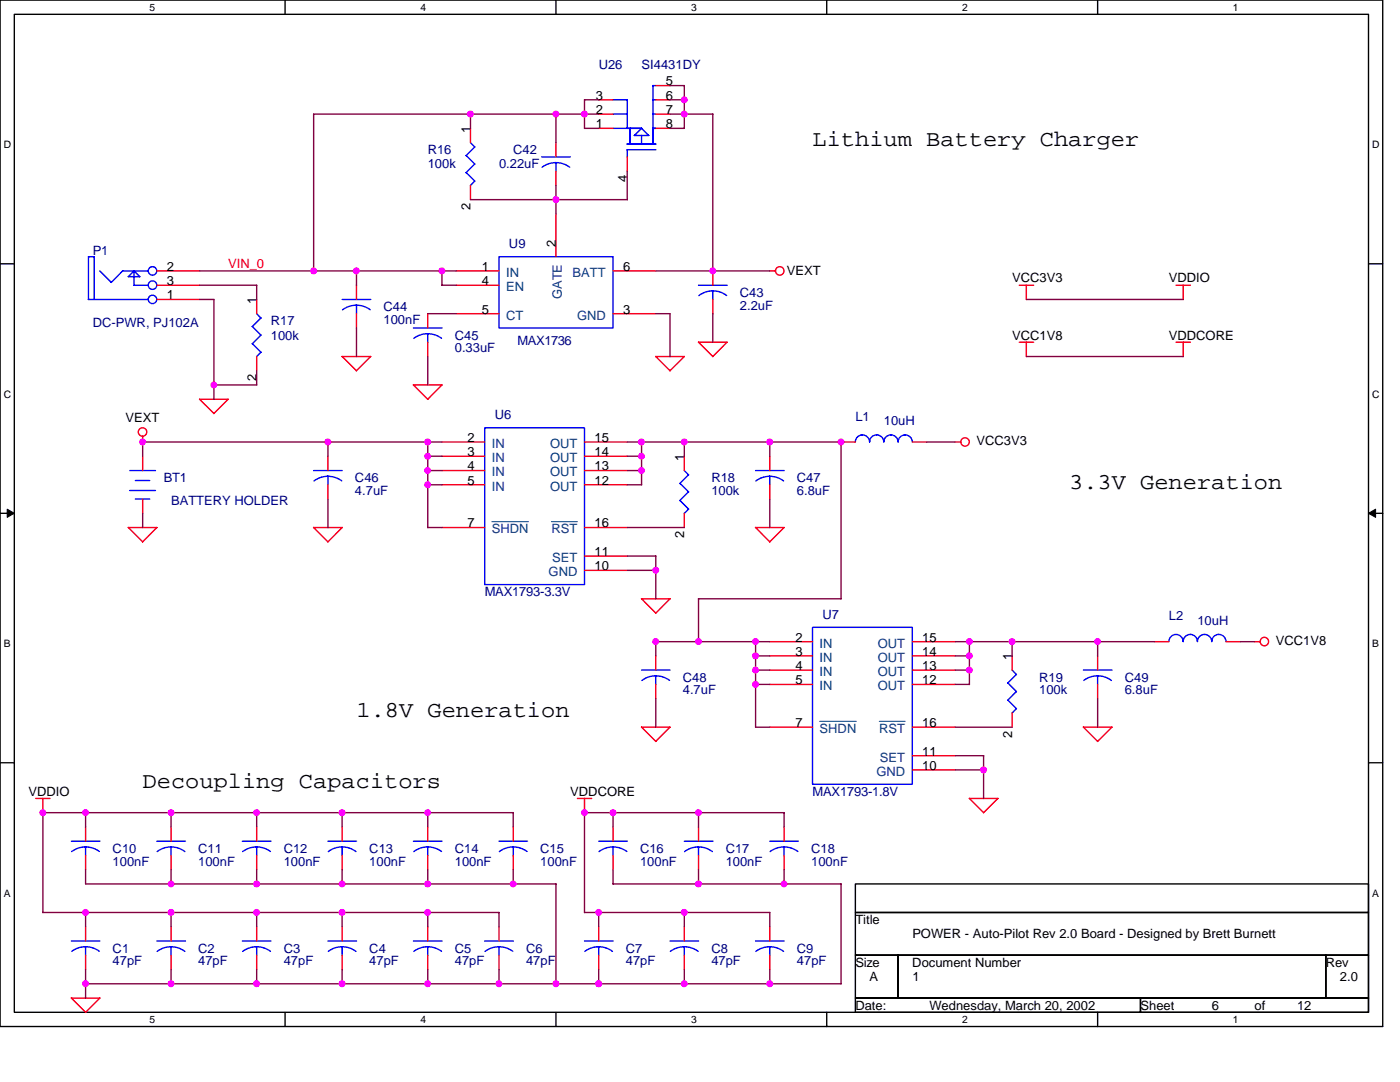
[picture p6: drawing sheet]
<svg xmlns="http://www.w3.org/2000/svg" width="279mm" height="216mm" viewBox="0 0 279 216" stroke-linecap="round" stroke-linejoin="round" font-family="sans-serif">
<path d="M0 0h275.9v204.8h-275.9zM2.9 2.9h270.2v199.1h-270.2z" fill="none" stroke="#000" stroke-width=".28"/>
<g fill="#fff">
<path d="M29.9 .3h1.1v2.3h-1.1z"/>
<path d="M29.9 202.3h1.1v2.3h-1.1z"/>
</g>
<path d="M56.9 0v2.9M56.9 202v2.8" fill="none" stroke="#000" stroke-width=".28"/>
<g fill="#fff">
<path d="M83.9 .3h1.1v2.3h-1.1z"/>
<path d="M83.9 202.3h1.1v2.3h-1.1z"/>
</g>
<path d="M111 0v2.9M111 202v2.8" fill="none" stroke="#000" stroke-width=".28"/>
<g fill="#fff">
<path d="M138 .3h1.1v2.3h-1.1z"/>
<path d="M138 202.3h1.1v2.3h-1.1z"/>
</g>
<path d="M165 0v2.9M165 202v2.8" fill="none" stroke="#000" stroke-width=".28"/>
<g fill="#fff">
<path d="M192 .3h1.1v2.3h-1.1z"/>
<path d="M192 202.3h1.1v2.3h-1.1z"/>
</g>
<path d="M219.1 0v2.9M219.1 202v2.8" fill="none" stroke="#000" stroke-width=".28"/>
<g fill="#fff">
<path d="M246.1 .3h1.1v2.3h-1.1z"/>
<path d="M246.1 202.3h1.1v2.3h-1.1z"/>
<path d="M.7 27.7h1.5v2.3h-1.5z"/>
<path d="M273.8 27.7h1.5v2.3h-1.5z"/>
<path d="M.7 77.5h1.5v2.3h-1.5z"/>
<path d="M273.8 77.5h1.5v2.3h-1.5z"/>
</g>
<path d="M0 52.6h2.9M273.1 52.6h2.8" fill="none" stroke="#000" stroke-width=".28"/>
<g fill="#fff">
<path d="M.7 127.3h1.4v2.3h-1.4z"/>
<path d="M273.8 127.3h1.4v2.3h-1.4z"/>
</g>
<path d="M0 102.4h2.9M273.1 102.4h2.8" fill="none" stroke="#000" stroke-width=".28"/>
<path d="M1.4 101.6l1.5 .8-1.5 .8zM273.1 102.4l1.4-.8v1.6z" fill="#000" stroke="#000" stroke-width=".2"/>
<g fill="#fff">
<path d="M.7 177.1h1.4v2.3h-1.4z"/>
<path d="M273.8 177.1h1.4v2.3h-1.4z"/>
</g>
<path d="M0 152.2h2.9M273.1 152.2h2.8M170.7 176.4h102.4v5.7h-102.4zM170.7 182.1h102.4v8.5h-102.4zM170.7 190.6h8.5v8.6h-8.5zM170.7 199.2h56.9v2.8h-56.9zM179.2 190.6h85.4v8.6h-85.4zM227.6 199.2h45.5v2.8h-45.5zM264.6 190.6h8.5v8.6h-8.5z" fill="none" stroke="#000" stroke-width=".28"/>
<g fill="none" stroke="#f00" stroke-width=".28">
<path d="M119.5 19.9h2.8M130.9 19.9h2.8M130.9 17.1h2.8M93.9 25.6v2.9M93.9 37v2.8M111 28.5v2.8M111 34.1v2.9M119.5 25.6h2.8M119.5 22.8h2.8M125.2 31.3v2.8M130.9 25.6h2.8M130.9 22.8h2.8"/>
<path d="M31.3 54.1h8.5M31.3 56.9h8.5M31.3 59.8h8.5M51.2 59.8v2.8M71.1 56.9v2.9M91 54.1h8.6M91 56.9h8.6M111 42.7v8.5M122.3 54.1h8.6M142.3 54.1v2.8M142.3 59.8v2.8M153.6 54.1h1.2"/>
<path d="M203.4 56.9h2.9M204.8 56.9v2.9M234.7 56.9h2.9M236.1 56.9v2.9M39.8 79.7l2.9 2.8M39.8 79.7h5.8l-2.9 2.8M51.2 71.1v2.9M68.3 71.1l2.8 2.9M68.3 71.1h5.7l-2.9 2.9M71.1 62.6v2.8M82.5 76.8l2.8 2.9 2.9-2.9h-5.7M85.4 62.6v2.8"/>
<path d="M85.4 68.3v2.8M91 62.6h8.6M122.3 62.6h8.6M130.9 71.1l2.8 2.9 2.9-2.9M130.9 71.1h5.7M139.4 68.3l2.8 2.9 2.9-2.9M139.4 68.3h5.7M203.4 68.3h2.9M204.8 68.3v2.9M234.7 68.3h2.9M236.1 68.3v2.9M28.5 87.1v1.1"/>
<path d="M28.5 91v2.9M28.5 99.6v2.8M65.4 91v2.9M65.4 96.7v2.9M88.2 88.2h8.5M88.2 91h8.5M88.2 93.9h8.5M88.2 96.7h8.5M116.6 88.2h8.6M116.6 91h8.6M116.6 93.9h8.6M116.6 96.7h8.6"/>
<path d="M136.6 91v2.9M153.6 91v2.9M153.6 96.7v2.9M167.9 88.2h2.8M182.1 88.2h2.8M190.6 88.2h1.1M25.6 105.2l2.9 2.9M25.6 105.3h5.7M31.3 105.3l-2.9 2.8M62.6 105.2l2.8 2.9M62.6 105.3h5.7l-2.9 2.8M88.2 105.3h8.5"/>
<path d="M116.6 105.3h8.6M116.6 111h8.6M116.6 113.8h8.6M128 119.5l2.9 2.8M128 119.5h5.7l-2.8 2.9M136.6 102.4v2.9M150.8 105.2l2.8 2.9 2.9-2.8M150.8 105.3h5.7M130.9 130.9v2.8M130.9 136.6v2.8M153.6 128h8.6M153.6 130.9h8.6"/>
<path d="M153.6 133.7h8.6M153.6 136.6h8.6M182.1 128h8.5M182.1 130.9h8.5M182.1 133.7h8.5M182.1 136.6h8.5M202 130.9v2.8M219.1 130.9v2.8M219.1 136.6v2.8M230.4 128h2.9M244.7 128h2.8M250.3 128h1.2"/>
<path d="M7.1 159.3h2.9M8.6 159.3v2.9M115.2 159.3h2.9M116.6 159.3v2.9M128 145.1h5.7l-2.8 2.9zM153.6 145.1h8.6M182.1 145.1h8.5M182.1 150.8h8.5M182.1 153.6h8.5M193.4 159.3l2.9 2.9M193.5 159.3h5.7l-2.9 2.9M202 142.3v2.8"/>
<path d="M216.2 145.1l2.8 2.9 2.9-2.9h-5.7M17.1 165v2.9M17.1 170.7v2.8M34.1 165v2.9M34.1 170.7v2.8M51.2 165v2.9M51.2 170.7v2.8M68.3 165v2.9M68.3 170.7v2.8M85.4 165v2.9M85.4 170.7v2.8M102.4 165v2.9"/>
<path d="M102.4 170.7v2.8M122.3 165v2.9M122.3 170.7v2.8M139.4 165v2.9M139.4 170.7v2.8M156.5 165v2.9M156.5 170.7v2.8M14.2 199.1l2.9 2.9 2.8-2.8M14.2 199.2h5.7M17.1 184.9v2.9M17.1 190.6v2.9M34.1 184.9v2.9"/>
<path d="M34.1 190.6v2.9M51.2 184.9v2.9M51.2 190.6v2.9M68.3 184.9v2.9M68.3 190.6v2.9M85.4 184.9v2.9M85.4 190.6v2.9M99.6 184.9v2.9M99.6 190.6v2.9M119.5 184.9v2.9M119.5 190.6v2.9M136.6 184.9v2.9"/>
<path d="M136.6 190.6v2.9M153.6 184.9v2.9M153.6 190.6v2.9"/>
<circle cx="155.6" cy="54.1" r=".85"/>
<circle cx="28.5" cy="86.2" r=".84"/>
<circle cx="192.6" cy="88.2" r=".84"/>
<circle cx="252.3" cy="128" r=".84"/>
</g>
<g fill="none" stroke="#00f" stroke-width=".28">
<path d="M122.3 19.9h2.9v5.7M130.3 19.9h.6M130.9 17.1h-.6v11.7M93 31l1.8 1.7-1.8 1.8M93 34.4l1.8 1.8M93.9 28.5l.9 .8-1.8 1.8M94.7 36.1l-.8 .9M108.1 31.3h5.7M108.2 33.4l1.3-.7 1.4-.3 1.5 .3 1.3 .7M111 32.4v1.8M122.3 22.8h2.9M125.2 28.7h5.7"/>
<path d="M125.8 25.6v3.1M128 27v1.8M128.1 25.6l-1.5 1.4 2.9 .1-1.5-1.5h-5.7M130.3 25.6h.6M130.3 22.8h.6M130.9 29.9h-5.7v1.4M17.6 59.8h12M17.7 51.2v8.6M17.7 51.2h1.1v8.6M19.9 54.1l2.3 2.3M24.5 54.1h5.1M24.5 54l-2.3 2.3"/>
<path d="M26.8 54l-.1 2.9h2.9M26.8 54.1l1.1 1.1M26.8 54l-1.2 1.2h2.3M68.3 59.8h5.7M99.6 51.2h22.7v14.2h-22.7zM139.4 56.9h5.7M142.3 58v1.8M145 59l-1.3-.7-1.5-.3-1.4 .3-1.3 .7M51.2 62.6l.9 .9-1.8 1.7 1.8 1.7M52.1 66.9l-1.8 1.7 1.8 1.7M52.1 70.3l-.9 .9M71.1 60.9v1.7"/>
<path d="M73.9 61.8l-1.3-.7-1.5-.2-1.4 .2-1.4 .7M82.5 65.4h5.7M85.4 66.6v1.7M88.1 67.5l-1.3-.7-1.5-.2-1.4 .2-1.3 .7M25.9 93.9h5.1M25.9 97.9h5.1M27 99.6h2.9M27 95.9h2.9M62.6 93.9h5.7M65.4 95v1.8M68.2 95.9l-1.3-.6-1.5-.3-1.4 .3-1.3 .7M96.7 85.4h19.9v31.2h-19.9z"/>
<path d="M135.7 96.5l1.7 1.7M135.7 99.9l1.7 1.7M136.6 93.9l.8 .9M137.4 94.7l-1.7 1.8M137.4 98.1l-1.7 1.8M150.8 93.9h5.7M150.9 96l1.3-.7 1.4-.3 1.5 .3 1.3 .7M153.6 95v1.8M170.7 88.2a1.38 1.38 0 0 1 1.4-1.4 1.43 1.43 0 0 1 1.4 1.4 1.38 1.38 0 0 1 1.4-1.4 1.43 1.43 0 0 1 1.5 1.4 1.43 1.43 0 0 1 1.4-1.4 1.43 1.43 0 0 1 1.4 1.4 1.38 1.38 0 0 1 1.4-1.4 1.43 1.43 0 0 1 1.5 1.4M137.4 101.6l-.9 .8M128 133.7h5.7M130.9 134.9v1.7"/>
<path d="M133.6 135.8l-1.3-.7-1.5-.2-1.4 .2-1.3 .7M162.2 125.2h19.9v31.3h-19.9zM201.1 136.3l1.8 1.7-1.8 1.7M201.1 139.7l1.8 1.7-.9 .9M202 133.7l.9 .9M202.8 134.6l-1.7 1.7M216.2 133.7h5.7M216.3 135.8l1.3-.7 1.4-.2 1.5 .2 1.3 .7M219.1 134.9v1.7M233.3 128a1.43 1.43 0 0 1 1.4-1.4 1.43 1.43 0 0 1 1.4 1.4 1.4 1.4 0 0 1 1.4-1.4 1.42 1.42 0 0 1 1.5 1.4 1.43 1.43 0 0 1 1.4-1.4 1.43 1.43 0 0 1 1.4 1.4 1.4 1.4 0 0 1 1.4-1.4 1.42 1.42 0 0 1 1.5 1.4M14.2 167.9h5.7M17.1 169v1.7"/>
<path d="M19.8 169.9l-1.3-.7-1.5-.2-1.4 .2-1.3 .7M31.3 167.9h5.7M31.4 169.9l1.3-.7 1.4-.2 1.5 .2 1.3 .7M34.1 169v1.7M48.4 167.9h5.7M51.2 169v1.7M54 169.9l-1.3-.7-1.5-.2-1.5 .2-1.3 .7M65.4 167.9h5.8M65.5 169.9l1.3-.7 1.5-.2 1.4 .2 1.3 .7M68.3 169v1.7M82.5 167.9h5.7M85.4 169v1.7"/>
<path d="M88.1 169.9l-1.3-.7-1.5-.2-1.4 .2-1.3 .7M99.6 167.9h5.7M102.4 169v1.7M105.2 169.9l-1.3-.7-1.5-.2-1.5 .2-1.2 .7M119.5 167.9h5.7M122.3 169v1.7M125.1 169.9l-1.3-.7-1.5-.2-1.4 .2-1.4 .7M136.6 167.9h5.7M136.6 169.9l1.3-.7 1.5-.2 1.5 .2 1.3 .7M139.4 169v1.7M153.6 167.9h5.7M156.5 169v1.7"/>
<path d="M159.2 169.9l-1.3-.7-1.5-.2-1.4 .2-1.3 .7M14.2 187.8h5.7M17.1 188.9v1.7M19.8 189.8l-1.3-.7-1.5-.2-1.4 .2-1.3 .7M31.3 187.8h5.7M31.4 189.8l1.3-.7 1.4-.2 1.5 .2 1.3 .7M34.1 188.9v1.7M48.4 187.8h5.7M51.2 188.9v1.7M54 189.8l-1.3-.7-1.5-.2-1.5 .2-1.3 .7M65.4 187.8h5.8M65.5 189.8l1.3-.7 1.4-.2 1.5 .2 1.3 .7"/>
<path d="M68.3 188.9v1.7M82.5 187.8h5.7M85.4 188.9v1.7M88.1 189.8l-1.3-.7-1.5-.2-1.4 .2-1.3 .7M96.7 187.8h5.7M99.6 188.9v1.7M102.3 189.8l-1.3-.7-1.5-.2-1.4 .2-1.3 .7M116.6 187.8h5.8M116.7 189.8l1.3-.7 1.4-.2 1.5 .2 1.3 .7M119.5 188.9v1.7M133.7 187.8h5.7M136.6 188.9v1.7"/>
<path d="M139.3 189.8l-1.3-.7-1.5-.2-1.4 .2-1.3 .7M150.8 187.8h5.7M150.9 189.8l1.3-.7 1.4-.2 1.5 .2 1.3 .7M153.6 188.9v1.7"/>
<circle cx="30.4" cy="54.1" r=".85"/>
<circle cx="30.4" cy="56.9" r=".85"/>
<circle cx="30.4" cy="59.7" r=".84"/>
</g>
<path d="M98.1 104.1h7.4M110 104.1h5.2M163.6 143.9h7.3M175.5 143.9h5.2" fill="none" stroke="#004080" stroke-width=".2"/>
<g fill="none" stroke="#800040" stroke-width=".28">
<path d="M119.5 19.9h-2.9v5.7M133.7 19.9h2.9M133.7 17.1h2.9M136.6 17.1v8.5M93.9 39.8h31.3M93.9 22.8v2.8M111 22.8v5.7M111 37v5.7M116.6 25.6h2.9M119.5 22.8h-56.9v31.3M125.2 34.1v5.8M133.7 22.8h8.6"/>
<path d="M133.7 25.6h2.9M142.3 22.8v31.3M39.8 56.9h11.4v2.9M39.8 54.1h51.3M39.8 59.8h2.9v19.9M71.1 54.1v2.8M88.2 54.1v2.8h2.9M130.9 54.1h22.7M204.8 59.8h31.4M51.2 74v2.8h-8.5M71.1 65.4v5.8M85.4 71.1v5.7"/>
<path d="M85.4 62.6h5.7M130.9 62.6h2.8v8.6M142.3 62.6v5.7M204.8 71.1h31.4M65.4 88.2v2.9M65.4 99.6v5.7M85.4 88.2v17.1h2.8M85.4 91h2.8M85.4 96.7h2.8M85.4 93.9h2.8M88.2 88.2h-59.7v2.9M125.2 91h2.9"/>
<path d="M125.2 88.2h42.7M125.2 96.7h2.9M125.2 93.9h2.9M128 88.2v8.6M136.6 88.2v2.9M153.6 88.2v2.9M153.6 99.6v5.7M167.9 88.2v31.3h-28.5v8.6M184.9 88.2h5.7M28.5 102.4v2.9M125.2 105.3h11.4M125.2 113.8h5.7"/>
<path d="M125.2 111h5.7M130.9 111v8.5M130.9 139.4v5.7M150.8 133.7h2.8M150.8 130.9h2.8M150.8 128v17.1M150.8 136.6h2.8M153.6 128h-22.7v2.9M190.6 128h39.9M190.6 133.7h2.9M190.6 130.9h2.9M190.6 136.6h2.9"/>
<path d="M193.5 128v8.6M202 128v2.9M219.1 128v2.9M219.1 139.4v5.7M247.5 128h2.9M150.8 145.1h2.8M190.6 145.1h11.4M190.6 153.6h5.7M190.6 150.8h5.7M196.3 150.8v8.5M17.1 162.1v2.9M17.1 173.5v2.9h93.9v19.9"/>
<path d="M34.1 162.1v2.9M34.1 173.5v2.9M51.2 162.1v2.9M51.2 173.5v2.9M68.3 162.1v2.9M68.3 173.5v2.9M85.4 162.1v2.9M85.4 173.5v2.9M102.4 165v-2.8h-93.8v19.9M102.4 173.5v2.9M122.3 162.1v2.9M122.3 173.5v2.9"/>
<path d="M122.3 176.4h45.6M139.4 162.2v2.8M139.4 173.5v2.9M156.5 162.2v2.8M156.5 173.5v2.9M156.5 162.2h-39.9v19.9M167.9 176.4v19.9M8.6 182.1h91v2.9M17.1 196.3h150.8M17.1 182.1v2.8M17.1 193.4v5.8M34.1 182.1v2.8"/>
<path d="M34.1 193.4v2.9M51.2 182.1v2.8M51.2 193.4v2.9M68.3 182.1v2.8M68.3 193.4v2.9M85.4 182.1v2.8M85.4 193.4v2.9M99.6 193.5v2.8M116.6 182.1h37M119.5 182.1v2.8M119.5 193.4v2.9M136.6 182.1v2.8"/>
<path d="M136.6 193.4v2.9M153.6 182.1v2.8M153.6 193.4v2.9"/>
</g>
<g fill="#f0f" stroke="#f0f" stroke-width=".28">
<circle cx="139.4" cy="162.2" r=".56"/>
<circle cx="51.2" cy="176.4" r=".56"/>
<circle cx="156.5" cy="176.4" r=".55"/>
<circle cx="153.6" cy="196.3" r=".57"/>
<circle cx="136.6" cy="196.3" r=".57"/>
<circle cx="17.1" cy="182.1" r=".57"/>
<circle cx="119.5" cy="196.3" r=".56"/>
<circle cx="68.3" cy="182.1" r=".57"/>
<circle cx="85.3" cy="182.1" r=".56"/>
<circle cx="34.1" cy="196.3" r=".56"/>
<circle cx="17.1" cy="162.2" r=".56"/>
<circle cx="102.4" cy="176.4" r=".56"/>
<circle cx="85.3" cy="162.2" r=".55"/>
<circle cx="85.3" cy="176.4" r=".55"/>
<circle cx="8.5" cy="162.2" r=".56"/>
<circle cx="68.3" cy="176.4" r=".56"/>
<circle cx="51.2" cy="162.2" r=".56"/>
<circle cx="99.6" cy="196.3" r=".56"/>
<circle cx="85.3" cy="196.3" r=".56"/>
<circle cx="68.3" cy="162.2" r=".56"/>
<circle cx="68.3" cy="196.3" r=".57"/>
<circle cx="34.1" cy="182.1" r=".56"/>
<circle cx="51.2" cy="182.1" r=".57"/>
<circle cx="110.9" cy="196.3" r=".57"/>
<circle cx="51.2" cy="196.3" r=".57"/>
<circle cx="139.4" cy="176.4" r=".56"/>
<circle cx="34.1" cy="162.2" r=".55"/>
<circle cx="34.1" cy="176.4" r=".55"/>
<circle cx="17.1" cy="196.3" r=".57"/>
<circle cx="136.6" cy="22.8" r=".57"/>
<circle cx="128" cy="91" r=".55"/>
<circle cx="110.9" cy="22.8" r=".57"/>
<circle cx="85.3" cy="93.9" r=".56"/>
<circle cx="85.3" cy="91" r=".55"/>
<circle cx="88.2" cy="54" r=".57"/>
<circle cx="28.4" cy="88.2" r=".56"/>
<circle cx="65.4" cy="88.2" r=".57"/>
<circle cx="85.3" cy="88.2" r=".56"/>
<circle cx="153.6" cy="88.2" r=".57"/>
<circle cx="142.2" cy="54" r=".56"/>
<circle cx="110.9" cy="39.8" r=".57"/>
<circle cx="62.6" cy="54" r=".56"/>
<circle cx="85.3" cy="96.7" r=".56"/>
<circle cx="93.9" cy="22.8" r=".57"/>
<circle cx="71.1" cy="54" r=".56"/>
<circle cx="139.4" cy="128" r=".56"/>
<circle cx="130.9" cy="128" r=".56"/>
<circle cx="193.5" cy="128" r=".56"/>
<circle cx="202" cy="128" r=".56"/>
<circle cx="150.8" cy="130.9" r=".57"/>
<circle cx="130.9" cy="113.8" r=".56"/>
<circle cx="128" cy="88.2" r=".56"/>
<circle cx="136.6" cy="88.2" r=".57"/>
<circle cx="193.4" cy="130.9" r=".57"/>
<circle cx="128" cy="93.9" r=".56"/>
<circle cx="193.5" cy="133.7" r=".56"/>
<circle cx="150.8" cy="133.7" r=".56"/>
<circle cx="116.6" cy="162.2" r=".56"/>
<circle cx="150.8" cy="136.6" r=".57"/>
<circle cx="42.7" cy="76.8" r=".55"/>
<circle cx="219.1" cy="128" r=".55"/>
<circle cx="136.6" cy="182.1" r=".57"/>
<circle cx="119.5" cy="182.1" r=".56"/>
<circle cx="122.3" cy="162.2" r=".56"/>
<circle cx="196.3" cy="153.6" r=".57"/>
<circle cx="116.6" cy="22.8" r=".57"/>
<circle cx="136.6" cy="19.9" r=".56"/>
<circle cx="167.8" cy="88.2" r=".57"/>
<circle cx="150.8" cy="128" r=".56"/>
</g>
<g font-size="4.6">
<text x="162.2" y="29.2">Lithium Battery Charger</text>
<text x="213.4" y="97.5">3.3V Generation</text>
<text x="71.1" y="143">1.8V Generation</text>
<text x="28.5" y="157.2">Decoupling Capacitors</text>
</g>
<g font-size="2.6" fill="#000080">
<text x="119.5" y="13.7">U26</text>
<text x="128" y="13.7">SI4431DY</text>
<text x="85.4" y="30.8">R16</text>
<text x="85.4" y="33.6">100k</text>
<text x="99.6" y="33.6">0.22uF</text>
<text x="102.4" y="30.8">C42</text>
<text x="18.5" y="51">P1</text>
<text x="101.6" y="49.6">U9</text>
<text x="147.7" y="59.2">C43</text>
<text x="18.5" y="65.2">DC-PWR, PJ102A</text>
<text x="54.1" y="64.9">R17</text>
<text x="76.5" y="62.1">C44</text>
<text x="76.5" y="64.6">100nF</text>
<text x="147.7" y="61.8">2.2uF</text>
<text x="54.1" y="67.8">100k</text>
<text x="90.8" y="67.8">C45</text>
<text x="90.8" y="70.3">0.33uF</text>
<text x="103.3" y="68.9">MAX1736</text>
<text x="98.7" y="83.7">U6</text>
<text x="170.7" y="84">L1</text>
<text x="176.4" y="84.8">10uH</text>
<text x="32.7" y="96.2">BT1</text>
<text x="34.1" y="100.8">BATTERY HOLDER</text>
<text x="70.8" y="96.2">C46</text>
<text x="70.8" y="98.8">4.7uF</text>
<text x="142" y="96.2">R18</text>
<text x="142" y="98.8">100k</text>
<text x="159" y="96.2">C47</text>
<text x="159" y="98.8">6.8uF</text>
<text x="96.7" y="119">MAX1793-3.3V</text>
<text x="164.1" y="123.5">U7</text>
<text x="233.3" y="123.8">L2</text>
<text x="239" y="124.7">10uH</text>
<text x="136.3" y="136">C48</text>
<text x="207.4" y="136">R19</text>
<text x="224.5" y="136">C49</text>
<text x="136.3" y="138.6">4.7uF</text>
<text x="207.4" y="138.6">100k</text>
<text x="224.5" y="138.6">6.8uF</text>
<text x="162.2" y="158.8">MAX1793-1.8V</text>
<text x="22.5" y="170.2">C10</text>
<text x="22.5" y="172.7">100nF</text>
<text x="39.6" y="170.2">C11</text>
<text x="39.6" y="172.7">100nF</text>
<text x="56.6" y="170.2">C12</text>
<text x="56.6" y="172.7">100nF</text>
<text x="73.7" y="170.2">C13</text>
<text x="73.7" y="172.7">100nF</text>
<text x="90.8" y="170.2">C14</text>
<text x="90.8" y="172.7">100nF</text>
<text x="107.8" y="170.2">C15</text>
<text x="107.8" y="172.7">100nF</text>
<text x="127.7" y="170.2">C16</text>
<text x="127.7" y="172.7">100nF</text>
<text x="144.8" y="170.2">C17</text>
<text x="144.8" y="172.7">100nF</text>
<text x="161.9" y="170.2">C18</text>
<text x="161.9" y="172.7">100nF</text>
<text x="22.5" y="190.1">C1</text>
<text x="39.6" y="190.1">C2</text>
<text x="56.6" y="190.1">C3</text>
<text x="73.7" y="190.1">C4</text>
<text x="90.8" y="190.1">C5</text>
<text x="105" y="190.1">C6</text>
<text x="124.9" y="190.1">C7</text>
<text x="142" y="190.1">C8</text>
<text x="159" y="190.1">C9</text>
<text x="22.5" y="192.6">47pF</text>
<text x="39.6" y="192.6">47pF</text>
<text x="56.6" y="192.6">47pF</text>
<text x="73.7" y="192.6">47pF</text>
<text x="90.8" y="192.6">47pF</text>
<text x="105" y="192.6">47pF</text>
<text x="124.9" y="192.6">47pF</text>
<text x="142" y="192.6">47pF</text>
<text x="159" y="192.6">47pF</text>
</g>
<g font-size="2.6">
<text x="132.9" y="17.1">5</text>
<text x="118.9" y="22.8">2</text>
<text x="118.9" y="19.9">3</text>
<text x="132.9" y="22.8">7</text>
<text x="132.9" y="19.9">6</text>
<text x="93.9" y="26.5" transform="rotate(-90 93.9 26.5)">1</text>
<text x="118.9" y="25.6">1</text>
<text x="132.9" y="25.6">8</text>
<text x="93.9" y="42" transform="rotate(-90 93.9 42)">2</text>
<text x="125.2" y="36.3" transform="rotate(-90 125.2 36.3)">4</text>
<text x="110.9" y="49.2" transform="rotate(-90 110.9 49.2)">2</text>
<text x="33.3" y="54">2</text>
<text x="33.3" y="56.9">3</text>
<text x="33.3" y="59.7">1</text>
<text x="96.2" y="54">1</text>
<text x="96.2" y="56.9">4</text>
<text x="124.3" y="54">6</text>
<text x="157" y="54.9">VEXT</text>
<text x="202" y="56.4">VCC3V3</text>
<text x="233.3" y="56.4">VDDIO</text>
<text x="51.2" y="60.6" transform="rotate(-90 51.2 60.6)">1</text>
<text x="96.2" y="62.6">5</text>
<text x="124.3" y="62.6">3</text>
<text x="202" y="67.8">VCC1V8</text>
<text x="233.3" y="67.8">VDDCORE</text>
<text x="51.2" y="76.1" transform="rotate(-90 51.2 76.1)">2</text>
<text x="25" y="84.2">VEXT</text>
<text x="93.3" y="88.2">2</text>
<text x="118.6" y="88.2">15</text>
<text x="194.9" y="88.8">VCC3V3</text>
<text x="93.3" y="91">3</text>
<text x="93.3" y="93.9">4</text>
<text x="118.6" y="91">14</text>
<text x="118.6" y="93.9">13</text>
<text x="136.5" y="91.9" transform="rotate(-90 136.5 91.9)">1</text>
<text x="93.3" y="96.7">5</text>
<text x="118.6" y="96.7">12</text>
<text x="93.3" y="105.2">7</text>
<text x="118.6" y="105.2">16</text>
<text x="136.5" y="107.4" transform="rotate(-90 136.5 107.4)">2</text>
<text x="118.6" y="110.9">11</text>
<text x="118.6" y="113.8">10</text>
<text x="158.7" y="128">2</text>
<text x="158.7" y="130.9">3</text>
<text x="184.1" y="128">15</text>
<text x="184.1" y="130.9">14</text>
<text x="202" y="131.7" transform="rotate(-90 202 131.7)">1</text>
<text x="254.6" y="128.6">VCC1V8</text>
<text x="158.7" y="133.7">4</text>
<text x="158.7" y="136.5">5</text>
<text x="184.1" y="133.7">13</text>
<text x="184.1" y="136.5">12</text>
<text x="158.7" y="145.1">7</text>
<text x="184.1" y="145.1">16</text>
<text x="202" y="147.2" transform="rotate(-90 202 147.2)">2</text>
<text x="184.1" y="150.8">11</text>
<text x="184.1" y="153.6">10</text>
<text x="5.7" y="158.8">VDDIO</text>
<text x="113.8" y="158.8">VDDCORE</text>
<text x="170.7" y="184.4">Title</text>
<text x="182.1" y="187.2">POWER - Auto-Pilot Rev 2.0 Board - Designed by Brett Burnett</text>
<text x="170.7" y="192.9">Size</text>
<text x="173.5" y="195.8">A</text>
<text x="182.1" y="192.9">Document Number</text>
<text x="182.1" y="195.8">1</text>
<text x="264.6" y="192.9">Rev</text>
<text x="267.4" y="195.8">2.0</text>
<text x="170.7" y="201.5">Date:</text>
<text x="185.5" y="201.5">Wednesday, March 20, 2002</text>
<text x="227.6" y="201.5">Sheet</text>
<text x="241.8" y="201.5">6</text>
<text x="250.4" y="201.5">of</text>
<text x="258.9" y="201.5">12</text>
</g>
<text font-size="2.6" fill="#f00" x="45.5" y="53.5">VIN_0</text>
<g font-size="2.6" fill="#004080">
<text x="101" y="55.2">IN</text>
<text x="101" y="58.1">EN</text>
<text x="112.1" y="59.7" transform="rotate(-90 112.1 59.7)">GATE</text>
<text x="114.3" y="55.2">BATT</text>
<text x="101" y="63.8">CT</text>
<text x="115.2" y="63.8">GND</text>
<text x="98.1" y="89.4">IN</text>
<text x="109.8" y="89.4">OUT</text>
<text x="98.1" y="92.2">IN</text>
<text x="98.1" y="95.1">IN</text>
<text x="109.8" y="92.2">OUT</text>
<text x="109.8" y="95.1">OUT</text>
<text x="98.1" y="97.9">IN</text>
<text x="109.8" y="97.9">OUT</text>
<text x="98.1" y="106.4">SHDN</text>
<text x="110" y="106.4">RST</text>
<text x="110.2" y="112.1">SET</text>
<text x="109.5" y="115">GND</text>
<text x="163.6" y="129.2">IN</text>
<text x="175.2" y="129.2">OUT</text>
<text x="163.6" y="132">IN</text>
<text x="163.6" y="134.9">IN</text>
<text x="163.6" y="137.7">IN</text>
<text x="175.2" y="132">OUT</text>
<text x="175.2" y="134.9">OUT</text>
<text x="175.2" y="137.7">OUT</text>
<text x="163.6" y="146.3">SHDN</text>
<text x="175.5" y="146.3">RST</text>
<text x="174.9" y="154.8">GND</text>
<text x="175.6" y="152">SET</text>
</g>
<g font-size="2">
<text x="29.9" y="2.1">5</text>
<text x="83.9" y="2.1">4</text>
<text x="138" y="2.1">3</text>
<text x="192" y="2.1">2</text>
<text x="246.1" y="2.1">1</text>
<text x=".7" y="29.6">D</text>
<text x="273.8" y="29.6">D</text>
<text x=".7" y="79.4">C</text>
<text x="273.8" y="79.4">C</text>
<text x=".7" y="129.2">B</text>
<text x="273.8" y="129.2">B</text>
<text x=".7" y="178.9">A</text>
<text x="273.8" y="178.9">A</text>
<text x="29.9" y="204.1">5</text>
<text x="83.9" y="204.1">4</text>
<text x="138" y="204.1">3</text>
<text x="192" y="204.1">2</text>
<text x="246.1" y="204.1">1</text>
</g>
</svg>
